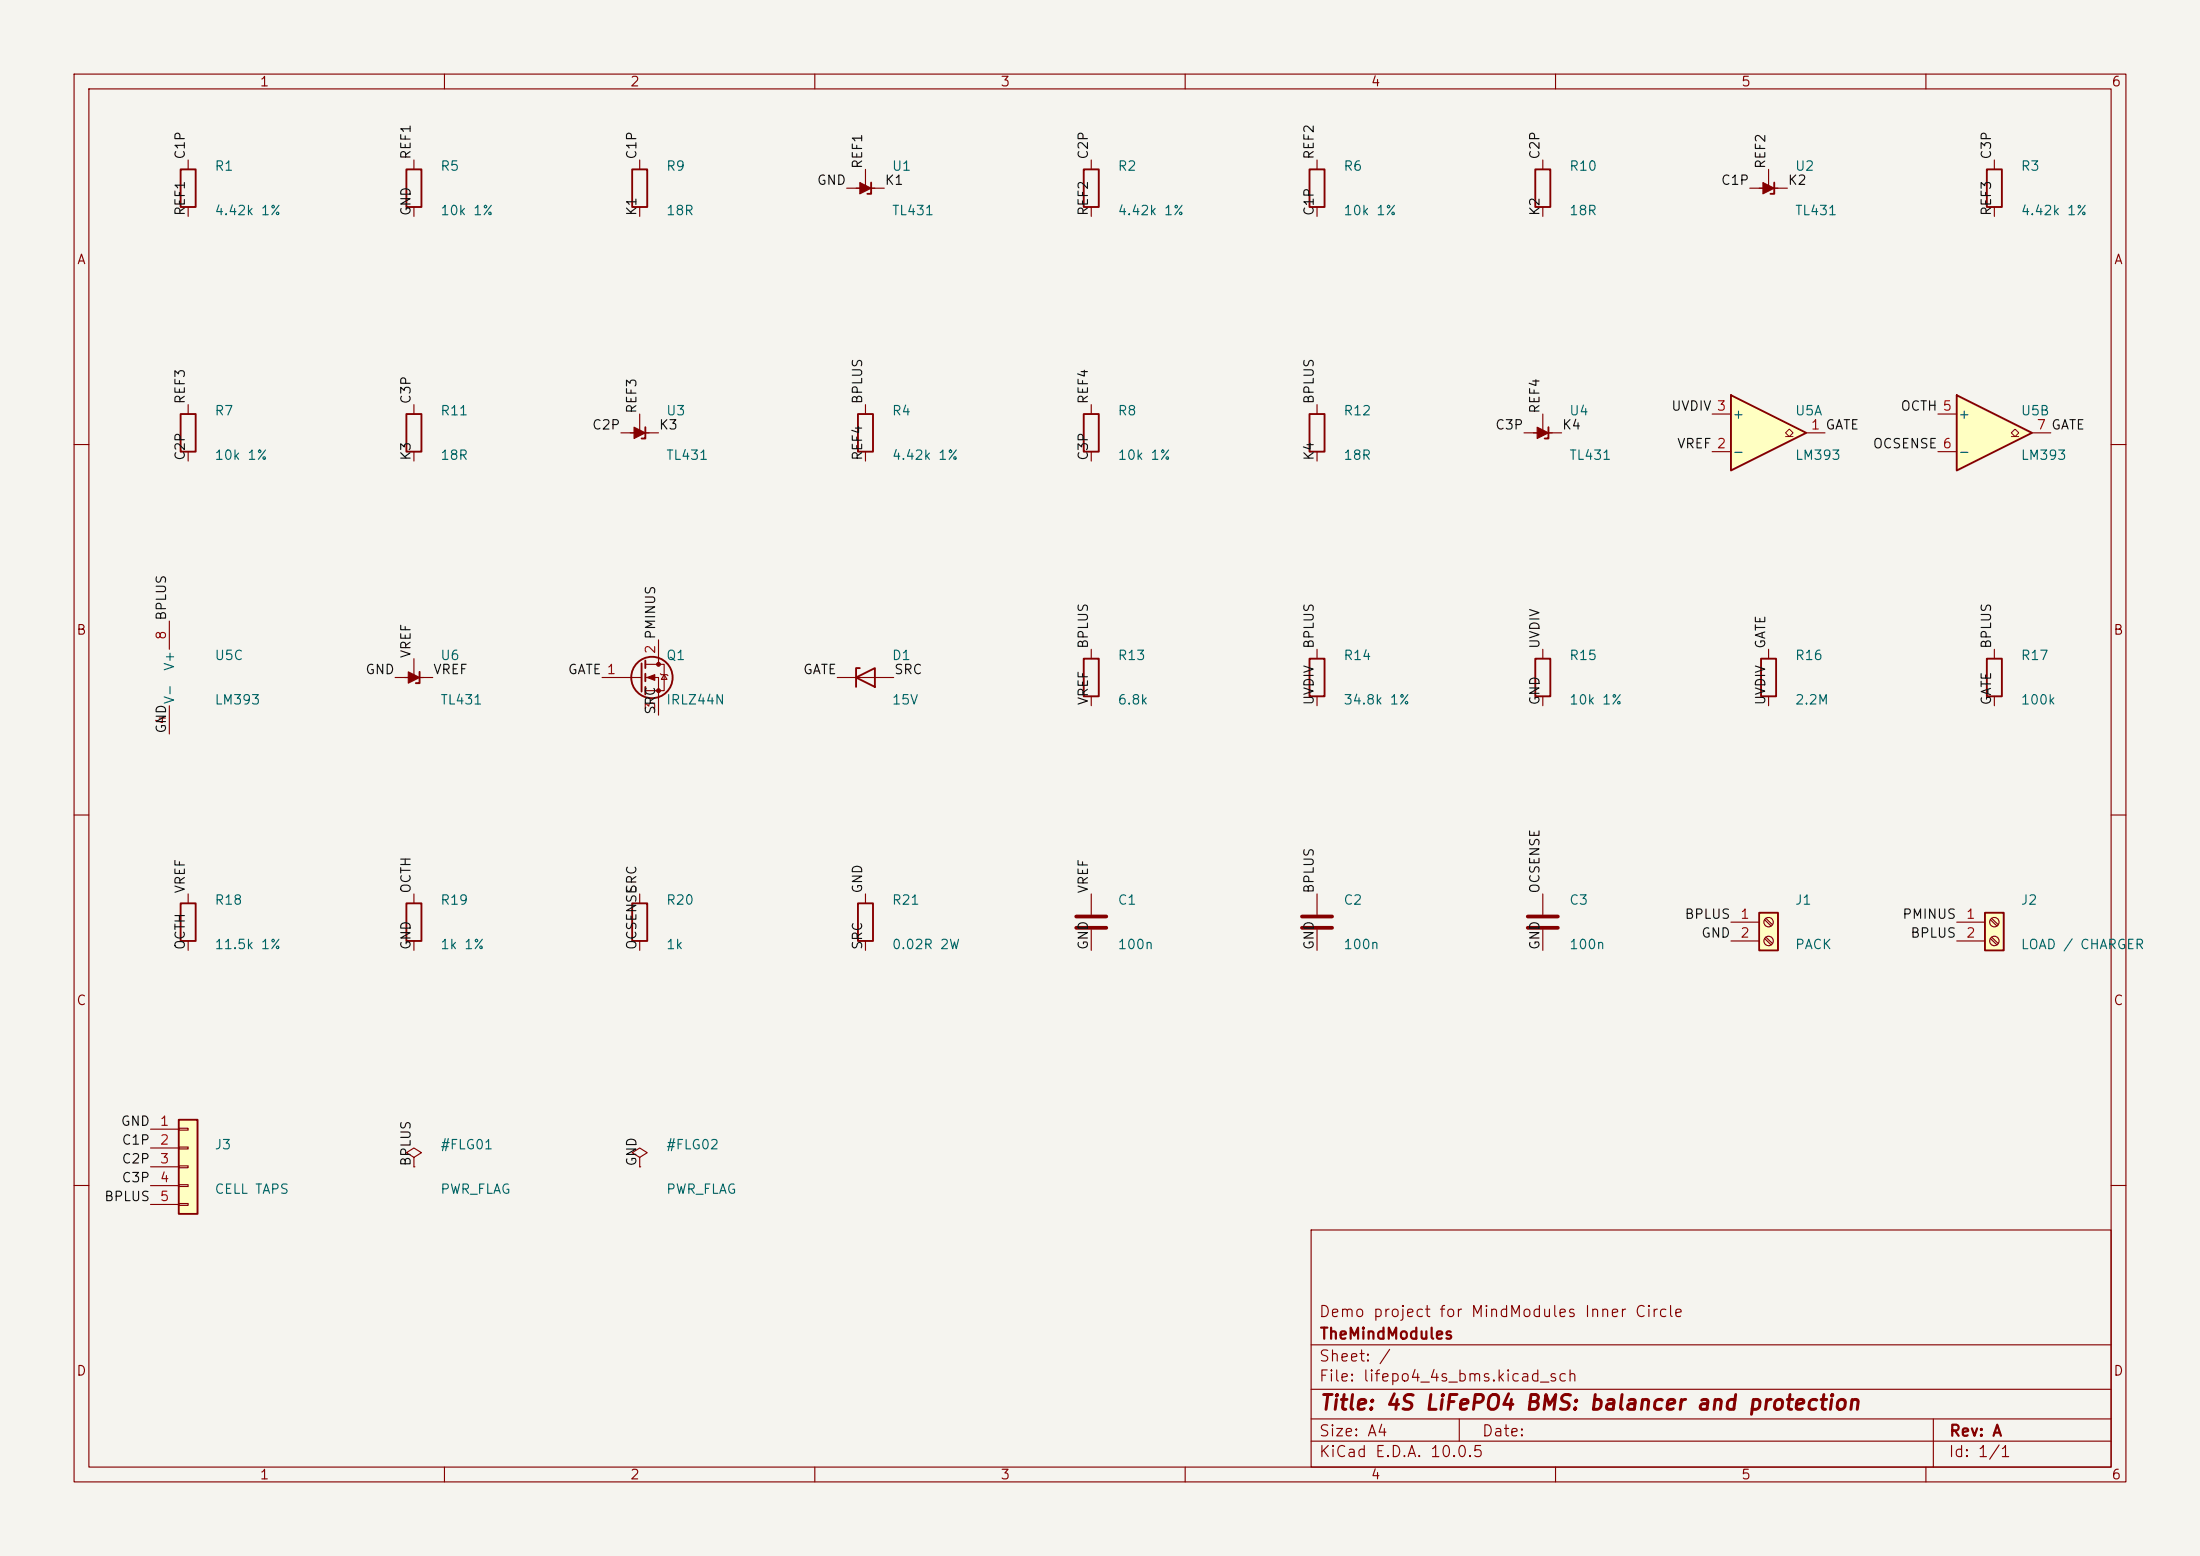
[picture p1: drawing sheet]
<svg xmlns="http://www.w3.org/2000/svg" width="297mm" height="210mm" viewBox="0 0 297 210" stroke-linecap="round" stroke-linejoin="round" font-family="sans-serif">
<path d="M0 0h297v210h-297z" fill="#f5f4ef" stroke="#f5f4ef" stroke-width=".14"/>
<g fill="none" stroke="#840000" stroke-width=".15">
<path d="M10 10h277v190h-277zM12 12h273v186h-273zM60 10v2M110 10v2M160 10v2M210 10v2M260 10v2M10 60h2M285 60h2M10 110h2M285 110h2M10 160h2"/>
<path d="M177 166h108v32h-108zM285 160h2M60 198v2M110 198v2M160 198v2M177 194.5h108M177 191.5h108M177 187.5h108M177 181.5h108M197 191.5v3M210 198v2M260 198v2"/>
<path d="M261 191.5v6.5"/>
</g>
<path d="M264.2 53.3l10.1 5.1-10.1 5.1z" fill="#ffffc2"/>
<path d="M87.1 57.7v1.5h-.5M264.2 53.3l10.1 5.1-10.1 5.1zM237.7 88.9h2.1v5.1h-2.1zM268.2 88.9h2.1v5.1h-2.1z" fill="none" stroke="#840000" stroke-width=".25"/>
<path d="M271.5 58.9h.5l-.5-.5 .5-.5 .5 .5-.5 .5h.5" fill="none" stroke="#840000" stroke-width=".14"/>
<path d="M83.8 58.4h5.1M85.1 58.4h2.5M86.4 55.9v2.5M261.6 55.9h2.6M274.3 58.4h2.6M261.6 61h2.6M238.8 87.6v1.3M238.8 94v1.3M269.2 87.6v1.3M269.2 94v1.3" fill="none" stroke="#840000" stroke-width=".15"/>
<path d="M85.6 57.7l1.5 .7-1.5 .8z" fill="#840000" stroke="#840000" stroke-width=".15"/>
<path d="M237.5 123.2h2.5v5.1h-2.5z" fill="#ffffc2"/>
<path d="M237.5 123.2h2.5v5.1h-2.5z" fill="none" stroke="#840000" stroke-width=".25"/>
<g fill="none" stroke="#840000" stroke-width=".15">
<path d="M233.7 124.5h3.8M233.7 127h3.8M238.2 124.1l.9 .9M238.2 126.7l.9 .8M238.4 124l.9 .8M238.4 126.5l.9 .8"/>
<circle cx="238.8" cy="124.5" r=".63"/>
<circle cx="238.8" cy="127" r=".63"/>
</g>
<path d="M268 123.2h2.5v5.1h-2.5z" fill="#ffffc2"/>
<path d="M54.9 22.9h2v5h-2zM85.3 22.9h2.1v5h-2.1zM117.6 24.6v1.6h-.5M239.5 24.6v1.6h-.5M268.2 22.9h2.1v5h-2.1zM54.9 55.9h2v5.1h-2zM115.8 55.9h2.1v5.1h-2.1zM207.3 88.9h2v5.1h-2zM268 123.2h2.5v5.1h-2.5z" fill="none" stroke="#840000" stroke-width=".25"/>
<g fill="none" stroke="#840000" stroke-width=".15">
<path d="M55.9 21.6v1.3M55.9 27.9v1.3M86.4 21.6v1.3M86.4 27.9v1.3M114.3 25.4h5.1M115.6 25.4h2.5M116.8 22.9v2.5M236.2 25.4h5.1M237.5 25.4h2.5M238.8 22.9v2.5M269.2 21.6v1.3M269.2 27.9v1.3"/>
<path d="M55.9 54.6v1.3M116.8 54.6v1.3M55.9 61v1.2M116.8 61v1.2M208.3 87.6v1.3M208.3 94v1.3M264.2 124.5h3.8M264.2 127h3.8M268.7 124.1l.9 .9M268.7 126.7l.9 .8M268.9 124l.8 .8M268.9 126.5l.8 .8"/>
<circle cx="269.2" cy="124.5" r=".63"/>
<circle cx="269.2" cy="127" r=".63"/>
</g>
<g fill="#840000" stroke="#840000" stroke-width=".15">
<path d="M116.1 24.6l1.5 .8-1.5 .8z"/>
<path d="M238 24.6l1.5 .8-1.5 .8z"/>
</g>
<path d="M233.7 53.3l10.1 5.1-10.1 5.1z" fill="#ffffc2"/>
<path d="M24.4 22.9h2v5h-2zM207.3 22.9h2v5h-2zM24.4 55.9h2v5.1h-2zM209 57.7v1.5h-.5M233.7 53.3l10.1 5.1-10.1 5.1zM56.6 90.7v1.5h-.5M85.3 121.9h2.1v5.1h-2.1zM115.8 121.9h2.1v5.1h-2.1z" fill="none" stroke="#840000" stroke-width=".25"/>
<path d="M241 58.9h.6l-.6-.5 .6-.5 .5 .5-.5 .5h.5" fill="none" stroke="#840000" stroke-width=".14"/>
<g fill="none" stroke="#840000" stroke-width=".15">
<path d="M25.4 21.6v1.3M25.4 27.9v1.3M208.3 21.6v1.3M208.3 27.9v1.3M25.4 54.6v1.3M205.7 58.4h5.1M207 58.4h2.5M208.3 55.9v2.5M231.1 55.9h2.6M243.8 58.4h2.6M25.4 61v1.2M231.1 61h2.6"/>
<path d="M22.9 83.8v3.8M22.9 95.3v3.8M53.3 91.4h5.1M54.6 91.4h2.5M55.9 88.9v2.5M86.4 120.7v1.2M86.4 127v1.3M116.8 120.7v1.2M116.8 127v1.3M208.3 120.7v2.7M208.3 125.5v2.8M86.4 156.2l1-.6-1-.7-1.1 .7 1.1 .6v1.3"/>
<path d="M86.4 157.5h.1"/>
</g>
<g fill="#840000" stroke="#840000" stroke-width=".15">
<path d="M207.5 57.7l1.5 .7-1.5 .8z"/>
<path d="M55.1 90.7l1.5 .7-1.5 .8z"/>
</g>
<path d="M206.2 123.7h4.1M206.2 125.2h4.1" fill="none" stroke="#840000" stroke-width=".51"/>
<path d="M24.1 151.1h2.6v12.7h-2.6z" fill="#ffffc2"/>
<g fill="none" stroke="#840000" stroke-width=".25">
<path d="M146.3 22.9h2v5h-2zM176.8 22.9h2v5h-2zM146.3 55.9h2v5.1h-2zM176.8 55.9h2v5.1h-2zM86.6 89.5v3.8M87.1 89.2v1M87.1 90.9v1M87.1 92.7v1M115.6 91.4l2.5-1.2v2.5zM116.1 90.2h-.5v2.5M146.3 88.9h2v5.1h-2zM176.8 88.9h2v5.1h-2z"/>
<path d="M24.4 121.9h2v5.1h-2zM54.9 121.9h2v5.1h-2zM24.1 151.1h2.6v12.7h-2.6z"/>
<circle cx="88" cy="91.4" r="2.79"/>
</g>
<g fill="none" stroke="#840000" stroke-width=".15">
<path d="M147.3 21.6v1.3M147.3 27.9v1.3M177.8 21.6v1.3M177.8 27.9v1.3M147.3 54.6v1.3M177.8 54.6v1.3M147.3 61v1.2M177.8 61v1.2M81.3 91.4h5.3M87.1 89.7h2.6v3.5h-2.6M87.1 91.4h1.8v5.1M88.9 86.4v3.3"/>
<path d="M89.2 90.9l.1 .2h.7l.2 .1M89.7 91.1l.3 .6h-.7zM113 91.4h7.6M147.3 87.6v1.3M147.3 94v1.3M177.8 87.6v1.3M177.8 94v1.3M25.4 120.7v1.2M25.4 127v1.3M55.9 120.7v1.2M55.9 127v1.3M147.3 120.7v2.7"/>
<path d="M147.3 125.5v2.8M177.8 120.7v2.7M177.8 125.5v2.8M20.3 152.4h3.8M20.3 154.9h3.8M20.3 157.5h3.8M24.1 152.3h1.3v.2h-1.3zM24.1 154.8h1.3v.3h-1.3zM24.1 157.4h1.3v.2h-1.3zM24.1 159.9h1.3v.2h-1.3zM55.9 156.2l1-.6-1-.7-1 .7 1 .6v1.3M55.9 157.5h.1"/>
<path d="M20.3 160h3.8M20.3 162.6h3.8M24.1 162.4h1.3v.3h-1.3z"/>
</g>
<g fill="#840000" stroke="#840000" stroke-width=".15">
<path d="M87.4 91.4l1-.3v.7z"/>
<circle cx="88.9" cy="89.7" r=".25"/>
<circle cx="88.9" cy="93.2" r=".25"/>
</g>
<path d="M145.3 123.7h4.1M145.3 125.2h4.1M175.8 123.7h4M175.8 125.2h4" fill="none" stroke="#840000" stroke-width=".51"/>
<text font-size="2" fill="#840000" x="178" y="190.8">Title: 4S LiFePO4 BMS: balancer and protection</text>
<g font-size="1.5" fill="#840000">
<text x="178" y="178.1">Demo project for MindModules Inner Circle</text>
<text x="178" y="184.1">Sheet: /</text>
<text x="178" y="181.1">TheMindModules</text>
<text x="178" y="186.8">File: lifepo4_4s_bms.kicad_sch</text>
<text x="178" y="197">KiCad E.D.A. 10.0.5</text>
<text x="178" y="194.2">Size: A4</text>
<text x="200" y="194.2">Date:</text>
<text x="263" y="197">Id: 1/1</text>
<text x="263" y="194.2">Rev: A</text>
</g>
<g font-size="1.3" fill="#840000">
<text x="35" y="12">1</text>
<text x="85" y="12">2</text>
<text x="135" y="12">3</text>
<text x="185" y="12">4</text>
<text x="235" y="12">5</text>
<text x="285" y="12">6</text>
<text x="10.3" y="36">A</text>
<text x="285.3" y="36">A</text>
<text x="10.2" y="86">B</text>
<text x="285.2" y="86">B</text>
<text x="10.2" y="136">C</text>
<text x="285.2" y="136">C</text>
<text x="10.2" y="186">D</text>
<text x="285.2" y="186">D</text>
<text x="35" y="200">1</text>
<text x="85" y="200">2</text>
<text x="135" y="200">3</text>
<text x="185" y="200">4</text>
<text x="235" y="200">5</text>
<text x="285" y="200">6</text>
</g>
<g font-size="1.3" fill="#0f0f0f">
<text x="25.3" y="21.6" transform="rotate(-90 25.3 21.6)">C1P</text>
<text x="55.8" y="21.6" transform="rotate(-90 55.8 21.6)">REF1</text>
<text x="86.2" y="21.6" transform="rotate(-90 86.2 21.6)">C1P</text>
<text x="116.7" y="22.9" transform="rotate(-90 116.7 22.9)">REF1</text>
<text x="147.2" y="21.6" transform="rotate(-90 147.2 21.6)">C2P</text>
<text x="177.7" y="21.6" transform="rotate(-90 177.7 21.6)">REF2</text>
<text x="208.2" y="21.6" transform="rotate(-90 208.2 21.6)">C2P</text>
<text x="238.6" y="22.9" transform="rotate(-90 238.6 22.9)">REF2</text>
<text x="269.1" y="21.6" transform="rotate(-90 269.1 21.6)">C3P</text>
<text x="25.3" y="29.2" transform="rotate(-90 25.3 29.2)">REF1</text>
<text x="55.8" y="29.2" transform="rotate(-90 55.8 29.2)">GND</text>
<text x="86.2" y="29.2" transform="rotate(-90 86.2 29.2)">K1</text>
<text x="110.2" y="25.3">GND</text>
<text x="119.4" y="25.3">K1</text>
<text x="147.2" y="29.2" transform="rotate(-90 147.2 29.2)">REF2</text>
<text x="177.7" y="29.2" transform="rotate(-90 177.7 29.2)">C1P</text>
<text x="208.2" y="29.2" transform="rotate(-90 208.2 29.2)">K2</text>
<text x="232.2" y="25.3">C1P</text>
<text x="241.3" y="25.3">K2</text>
<text x="269.1" y="29.2" transform="rotate(-90 269.1 29.2)">REF3</text>
<text x="25.3" y="54.6" transform="rotate(-90 25.3 54.6)">REF3</text>
<text x="55.8" y="54.6" transform="rotate(-90 55.8 54.6)">C3P</text>
<text x="79.8" y="58.3">C2P</text>
<text x="86.2" y="55.9" transform="rotate(-90 86.2 55.9)">REF3</text>
<text x="88.9" y="58.3">K3</text>
<text x="116.7" y="54.6" transform="rotate(-90 116.7 54.6)">BPLUS</text>
<text x="147.2" y="54.6" transform="rotate(-90 147.2 54.6)">REF4</text>
<text x="177.7" y="54.6" transform="rotate(-90 177.7 54.6)">BPLUS</text>
<text x="201.8" y="58.3">C3P</text>
<text x="208.2" y="55.9" transform="rotate(-90 208.2 55.9)">REF4</text>
<text x="210.8" y="58.3">K4</text>
<text x="225.5" y="55.8">UVDIV 3</text>
<text x="256.5" y="55.8">OCTH 5</text>
<text x="25.3" y="62.3" transform="rotate(-90 25.3 62.3)">C2P</text>
<text x="55.8" y="62.3" transform="rotate(-90 55.8 62.3)">K3</text>
<text x="116.7" y="62.3" transform="rotate(-90 116.7 62.3)">REF4</text>
<text x="147.2" y="62.3" transform="rotate(-90 147.2 62.3)">C3P</text>
<text x="177.7" y="62.3" transform="rotate(-90 177.7 62.3)">K4</text>
<text x="226.3" y="60.8">VREF 2</text>
<text x="252.7" y="60.8">OCSENSE 6</text>
<text x="22.7" y="83.8" transform="rotate(-90 22.7 83.8)">BPLUS</text>
<text x="55.8" y="88.9" transform="rotate(-90 55.8 88.9)">VREF</text>
<text x="147.2" y="87.7" transform="rotate(-90 147.2 87.7)">BPLUS</text>
<text x="177.7" y="87.7" transform="rotate(-90 177.7 87.7)">BPLUS</text>
<text x="208.2" y="87.7" transform="rotate(-90 208.2 87.7)">UVDIV</text>
<text x="238.6" y="87.7" transform="rotate(-90 238.6 87.7)">GATE</text>
<text x="269.1" y="87.7" transform="rotate(-90 269.1 87.7)">BPLUS</text>
<text x="49.2" y="91.3">GND</text>
<text x="58.4" y="91.3">VREF</text>
<text x="76.6" y="91.3">GATE 1</text>
<text x="108.3" y="91.3">GATE</text>
<text x="120.6" y="91.3">SRC</text>
<text x="147.2" y="95.3" transform="rotate(-90 147.2 95.3)">VREF</text>
<text x="177.7" y="95.3" transform="rotate(-90 177.7 95.3)">UVDIV</text>
<text x="208.2" y="95.3" transform="rotate(-90 208.2 95.3)">GND</text>
<text x="238.6" y="95.3" transform="rotate(-90 238.6 95.3)">UVDIV</text>
<text x="269.1" y="95.3" transform="rotate(-90 269.1 95.3)">GATE</text>
<text x="22.7" y="99.1" transform="rotate(-90 22.7 99.1)">GND</text>
<text x="88.8" y="96.5" transform="rotate(-90 88.8 96.5)">SRC</text>
<text x="25.3" y="120.7" transform="rotate(-90 25.3 120.7)">VREF</text>
<text x="55.8" y="120.7" transform="rotate(-90 55.8 120.7)">OCTH</text>
<text x="86.2" y="120.7" transform="rotate(-90 86.2 120.7)">SRC</text>
<text x="116.7" y="120.7" transform="rotate(-90 116.7 120.7)">GND</text>
<text x="147.2" y="120.7" transform="rotate(-90 147.2 120.7)">VREF</text>
<text x="177.7" y="120.7" transform="rotate(-90 177.7 120.7)">BPLUS</text>
<text x="208.2" y="120.7" transform="rotate(-90 208.2 120.7)">OCSENSE</text>
<text x="227.3" y="124.3">BPLUS</text>
<text x="256.7" y="124.3">PMINUS</text>
<text x="25.3" y="128.3" transform="rotate(-90 25.3 128.3)">OCTH</text>
<text x="55.8" y="128.3" transform="rotate(-90 55.8 128.3)">GND</text>
<text x="86.2" y="128.3" transform="rotate(-90 86.2 128.3)">OCSENSE</text>
<text x="116.7" y="128.3" transform="rotate(-90 116.7 128.3)">SRC</text>
<text x="147.2" y="128.3" transform="rotate(-90 147.2 128.3)">GND</text>
<text x="177.7" y="128.3" transform="rotate(-90 177.7 128.3)">GND</text>
<text x="208.2" y="128.3" transform="rotate(-90 208.2 128.3)">GND</text>
<text x="229.6" y="126.9">GND</text>
<text x="257.8" y="126.9">BPLUS</text>
<text x="16.2" y="152.3">GND</text>
<text x="16.3" y="154.8">C1P</text>
<text x="16.3" y="157.4">C2P</text>
<text x="16.3" y="159.9">C3P</text>
<text x="55.8" y="157.5" transform="rotate(-90 55.8 157.5)">BPLUS</text>
<text x="86.2" y="157.5" transform="rotate(-90 86.2 157.5)">GND</text>
<text x="14" y="162.4">BPLUS</text>
</g>
<g font-size="1.3" fill="#006464">
<text x="28.9" y="23.4">R1</text>
<text x="59.4" y="23.4">R5</text>
<text x="89.8" y="23.4">R9</text>
<text x="120.3" y="23.4">U1</text>
<text x="150.8" y="23.4">R2</text>
<text x="181.3" y="23.4">R6</text>
<text x="211.8" y="23.4">R10</text>
<text x="242.2" y="23.4">U2</text>
<text x="272.7" y="23.4">R3</text>
<text x="28.9" y="29.4">4.42k 1%</text>
<text x="59.4" y="29.4">10k 1%</text>
<text x="89.8" y="29.4">18R</text>
<text x="120.3" y="29.4">TL431</text>
<text x="150.8" y="29.4">4.42k 1%</text>
<text x="181.3" y="29.4">10k 1%</text>
<text x="211.8" y="29.4">18R</text>
<text x="242.2" y="29.4">TL431</text>
<text x="272.7" y="29.4">4.42k 1%</text>
<text x="28.9" y="56.4">R7</text>
<text x="59.4" y="56.4">R11</text>
<text x="89.8" y="56.4">U3</text>
<text x="120.3" y="56.4">R4</text>
<text x="150.8" y="56.4">R8</text>
<text x="181.3" y="56.4">R12</text>
<text x="211.8" y="56.4">U4</text>
<text x="233.8" y="56.8">+</text>
<text x="242.2" y="56.4">U5A</text>
<text x="264.3" y="56.8">+</text>
<text x="272.7" y="56.4">U5B</text>
<text x="28.9" y="62.4">10k 1%</text>
<text x="59.4" y="62.4">18R</text>
<text x="89.8" y="62.4">TL431</text>
<text x="120.3" y="62.4">4.42k 1%</text>
<text x="150.8" y="62.4">10k 1%</text>
<text x="181.3" y="62.4">18R</text>
<text x="211.8" y="62.4">TL431</text>
<text x="233.8" y="61.9">-</text>
<text x="242.2" y="62.4">LM393</text>
<text x="264.3" y="61.9">-</text>
<text x="272.7" y="62.4">LM393</text>
<text x="28.9" y="89.4">U5C</text>
<text x="59.4" y="89.4">U6</text>
<text x="89.8" y="89.4">Q1</text>
<text x="120.3" y="89.4">D1</text>
<text x="150.8" y="89.4">R13</text>
<text x="181.3" y="89.4">R14</text>
<text x="211.8" y="89.4">R15</text>
<text x="242.2" y="89.4">R16</text>
<text x="272.7" y="89.4">R17</text>
<text x="23.8" y="95.1" transform="rotate(-90 23.8 95.1)">V-</text>
<text x="23.8" y="90.6" transform="rotate(-90 23.8 90.6)">V+</text>
<text x="28.9" y="95.4">LM393</text>
<text x="59.4" y="95.4">TL431</text>
<text x="89.8" y="95.4">IRLZ44N</text>
<text x="120.3" y="95.4">15V</text>
<text x="150.8" y="95.4">6.8k</text>
<text x="181.3" y="95.4">34.8k 1%</text>
<text x="211.8" y="95.4">10k 1%</text>
<text x="242.2" y="95.4">2.2M</text>
<text x="272.7" y="95.4">100k</text>
<text x="28.9" y="122.4">R18</text>
<text x="59.4" y="122.4">R19</text>
<text x="89.8" y="122.4">R20</text>
<text x="120.3" y="122.4">R21</text>
<text x="150.8" y="122.4">C1</text>
<text x="181.3" y="122.4">C2</text>
<text x="211.8" y="122.4">C3</text>
<text x="242.2" y="122.4">J1</text>
<text x="272.7" y="122.4">J2</text>
<text x="28.9" y="128.4">11.5k 1%</text>
<text x="59.4" y="128.4">1k 1%</text>
<text x="89.8" y="128.4">1k</text>
<text x="120.3" y="128.4">0.02R 2W</text>
<text x="150.8" y="128.4">100n</text>
<text x="181.3" y="128.4">100n</text>
<text x="211.8" y="128.4">100n</text>
<text x="242.2" y="128.4">PACK</text>
<text x="272.7" y="128.4">LOAD / CHARGER</text>
<text x="28.9" y="155.4">J3</text>
<text x="59.4" y="155.4">#FLG01</text>
<text x="89.8" y="155.4">#FLG02</text>
<text x="28.9" y="161.4">CELL TAPS</text>
<text x="59.4" y="161.4">PWR_FLAG</text>
<text x="89.8" y="161.4">PWR_FLAG</text>
</g>
<g font-size="1.3" fill="#a90000">
<text x="244.4" y="58.3">1 GATE</text>
<text x="274.9" y="58.3">7 GATE</text>
<text x="22.7" y="86.5" transform="rotate(-90 22.7 86.5)">8</text>
<text x="88.8" y="88.4" transform="rotate(-90 88.8 88.4)">2 PMINUS</text>
<text x="88.8" y="96" transform="rotate(-90 88.8 96)">3</text>
<text x="22.7" y="97.9" transform="rotate(-90 22.7 97.9)">4</text>
<text x="234.9" y="124.3">1</text>
<text x="265.3" y="124.3">1</text>
<text x="234.9" y="126.9">2</text>
<text x="265.3" y="126.9">2</text>
<text x="21.5" y="152.3">1</text>
<text x="21.5" y="154.8">2</text>
<text x="21.5" y="157.3">3</text>
<text x="21.5" y="159.9">4</text>
<text x="21.5" y="162.4">5</text>
</g>
</svg>
